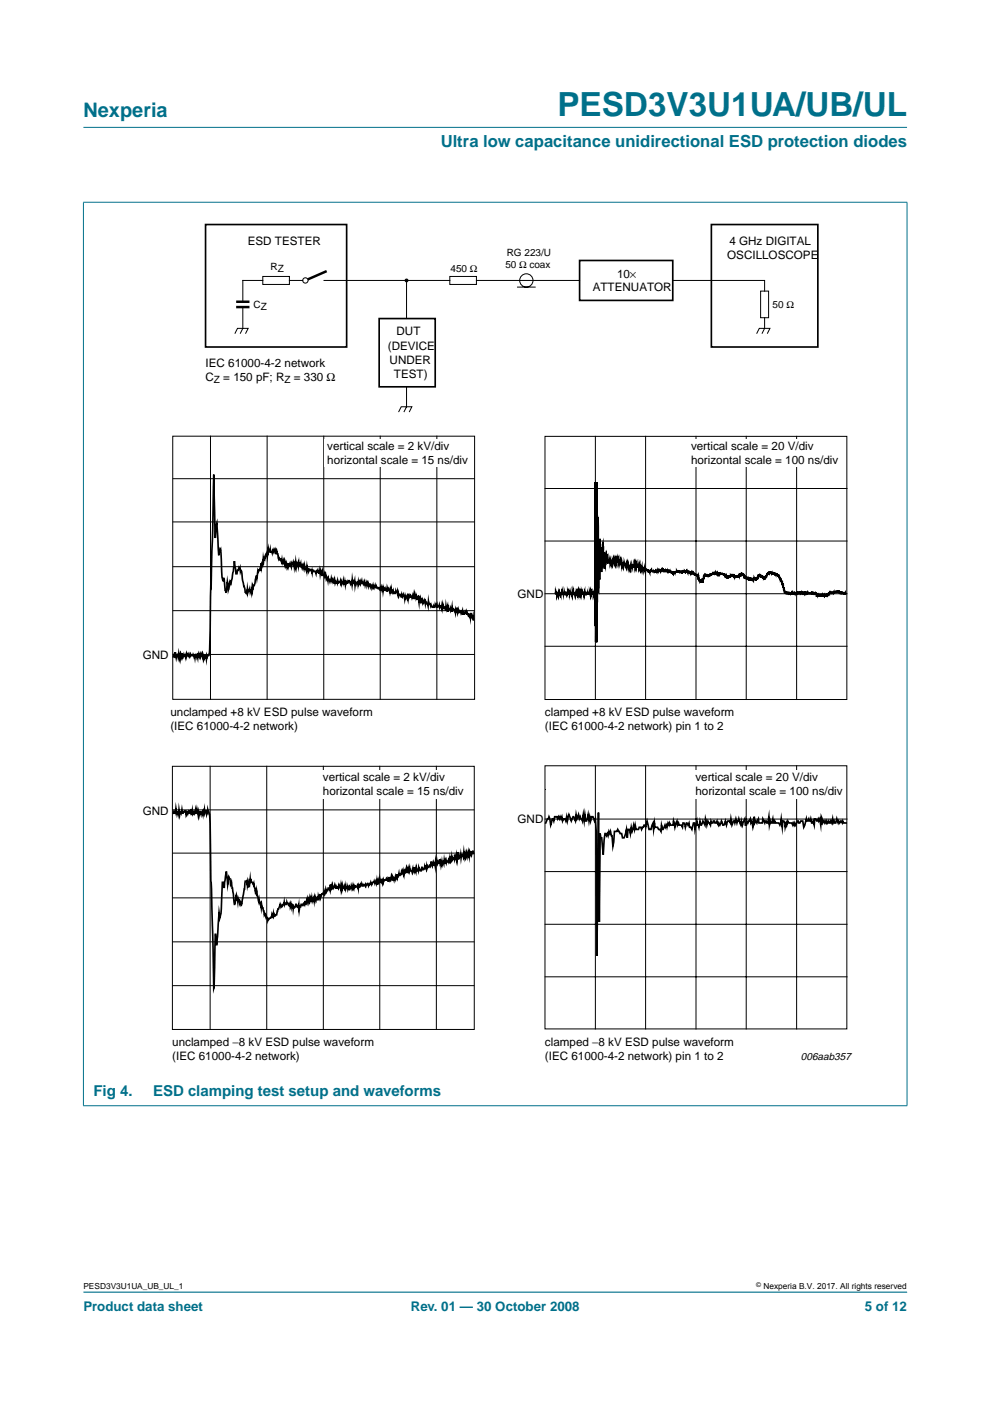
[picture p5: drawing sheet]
<svg xmlns="http://www.w3.org/2000/svg" width="210mm" height="297mm" viewBox="0 0 210 297" stroke-linecap="round" stroke-linejoin="round" font-family="sans-serif">
<path d="M192.3 273.9h-174.6" fill="none" stroke="#00708a" stroke-width=".21"/>
<g fill="#00708a" stroke="#00708a" stroke-width=".21">
<path d="M17.7 27h174.6z"/>
<path d="M17.7 42.9v191.5z"/>
<path d="M192.3 42.9v191.5z"/>
<path d="M17.6 42.9h174.8z"/>
<path d="M17.6 234.4h174.8z"/>
</g>
<g fill="none" stroke="#000" stroke-width=".21">
<path d="M51.5 59.5v4.5M49.8 70.7l.6-1.1h2.2l-.6 1.1M51.5 65.1v4.5l-.6 1.1M160.4 70.7l.6-1.1h2.2l-.5 1.1M162.1 67.4v2.2l-.5 1.1M36.6 92.5h64v55.8h-64zM44.6 92.5v55.8M56.6 92.5v55.8M68.6 92.5v55.8M80.6 92.5v55.8M84.5 87.4l.6-1.2h2.2l-.5 1.2M86.2 86.2l-.6 1.2"/>
<path d="M92.6 92.5v55.8M126.2 92.5v55.8M136.9 92.5v55.8M147.6 92.5v55.8M158.2 92.5v55.8M168.9 92.5v55.8M36.6 110.7h64.1M36.6 101.5h64.1M115.6 103.6h64M115.6 114.7h64M36.6 138.8h64.1M36.6 129.5h64.1"/>
<path d="M36.6 120.1h64.1M115.6 125.9h64M115.6 137h64M36.5 171.7h64.1M36.6 162.5h64v55.8h-64zM44.6 162.5v55.7M56.6 162.5v55.7M68.6 162.5v55.7M80.5 162.5v55.7M92.5 162.5v55.7M115.6 173.7h64M126.2 162.4v55.8"/>
<path d="M136.9 162.4v55.8M147.6 162.4v55.8M158.2 162.4v55.8M168.9 162.4v55.8M36.5 199.7h64.1M36.5 190.4h64.1M36.5 180.9h64.1M115.6 196h64M115.6 184.8h64M36.5 209h64.1M115.6 207.1h64"/>
</g>
<path d="M69.3 57.5l-4.6 2M50.1 64h2.8M50.1 65.1h2.8" fill="none" stroke="#000" stroke-width=".53"/>
<circle cx="64.7" cy="59.5" r=".56" fill="#fff" stroke="#000" stroke-width=".21"/>
<g fill="none" stroke="#000" stroke-width=".21">
<path d="M51.5 59.5h4.2M55.7 58.6h5.7v1.7h-5.7zM61.4 59.5h2.8M68.7 59.5h26.7M86.2 59.5v8M95.4 58.6h5.6v1.7h-5.6zM101 59.5h21.9M142.6 59.5h19.5v2.2M109.6 60.9h4M161.3 61.7h1.7v5.7h-1.7zM86.2 82v4.2M115.5 167.4h.1"/>
<circle cx="111.6" cy="59.5" r="1.41"/>
</g>
<circle cx="86.2" cy="59.5" r=".28" fill="#000" stroke="#000" stroke-width=".25"/>
<path d="M43.6 47.6h29.9v26h-29.9zM122.9 55.2h19.7v8.5h-19.7zM150.8 47.6h22.6v26h-22.6zM80.4 67.5h11.9v14.5h-11.9z" fill="none" stroke="#000" stroke-width=".35"/>
<path d="M67.8 163.3h31.3v6h-31.3z" fill="#fff"/>
<path d="M115.5 92.5h64.1v55.8h-64.1zM115.5 162.4h64v55.8h-64z" fill="none" stroke="#000" stroke-width=".21"/>
<g fill="#fff">
<path d="M68.7 93.1h31.4v5.8h-31.4z"/>
<path d="M145.8 93.1h32v5.8h-32z"/>
<path d="M147.2 163.3h31.4v6.1h-31.4z"/>
</g>
<path d="M100.4 131.4l-.1-.9-.2 .4-.1-.4-.1 .2-.1-.7-.1 .9v-.4l-.1 .2-.2-.5-.1 .3-.2-.5-.2 .2v-.5l-.1 .3-.2-.3-.1 .5-.2-.2-.2 .2v-.7l-.2 .5-.1-.3-.1 .3-.2-.5-.2 .2-.1-.5-.2 .8-.1-1-.2 .5-.1-.3v.8l-.2-.8h-.3l-.1-.2-.1 .7-.1-1-.2 .8-.1-.5-.1 .2h-.2l-.2-.9v1.4l-.1-1.2-.2 .7-.1-.7-.1 1-.1-.8-.2 .3-.2-.5-.1 .2v-.4l-.1 .7-.1-.5-.1 .5-.1-.5h-.2l-.1 .2-.1-.4-.3 .4-.1-.4-.1 .2-.1-.2-.2 .2v-.2l-.1 .4h-.2l-.1-.2v.2h-.3l-.2-.4-.1 .2-.2-.5h-.2l-.1-.5v1l-.1-.5h-.3l-.1-.5-.1 .5-.2-.7-.2 .5-.1-.3-.1 .3v-.5l-.1 .2-.1-.2-.1 .2-.1-.7-.1 .5-.2-.5-.1 1-.1-1.5-.1 .7h-.2l-.3-.7-.1 .5-.1-.5-.1 .7-.1-.7v.5l-.2-.5-.2 .5-.2-.5-.1 .2-.1-.2-.2 .5-.1-.3-.1 .5-.2-.7-.2 .5-.2-.5-.1 .7-.3-.9-.2 .4-.1-.4-.2 .4v-.4h-.4v.2l-.1-.5-.1 .5-.2-1v.3h-.2l-.1-.3-.1 .5-.1-.2-.3 .2v-.5l-.1 .3-.1-.3-.2 .3v-.5l-.1 .7-.1-.7-.1 .5-.1-.5v.2l-.2-.5-.2 .3-.1-.5-.1 .7-.3-.5-.1 .3-.1-.3-.1 .3-.1-.3-.1 .5-.1-.7-.1 .5-.2-.8-.1 1-.1-.7-.2 .2h-.2l-.4-.5-.1 .3-.2-.5-.2 .5v-.3l-.2 .3v-.5l-.2 .5-.1-.5-.2 .2-.1-.5h-.1l-.2 .5-.1-.7-.1 .2-.1-.2-.1 .5-.1-.5-.3 .5-.1-.7-.1 .2v-.2l-.2 .4-.2-.2-.1-.5-.3 .7v-.4l-.1 .2-.1-.2-.2 .4v-.4l-.1 .4-.1-.4-.3 .4-.1-.2-.1 .5-.1-1-.1 .5h-.1l-.1-.2-.1 .2-.1-.7-.1 .9v-.4l-.3 .4-.2-.7h-.2l-.1 .5-.2-.2-.3 .4v-.7l-.1 .7-.1-.4-.1 .4-.2-.7-.1 .5-.1-.2-.2 .4-.2-.7-.4 .5-.2-.5-.1 .5v-.2l-.1 .2-.3-.2v.2l-.1-.5-.2 .5v-.7l-.2 .5-.3-.8-.1 .5h-.2v.3l-.4-.8v.5l-.1-.5-.1 .3-.2-.5v.2l-.2-1-.1 .3-.1-.3v.5l-.1-.2h-.3v-.5l-.1 .7-.1-.7-.2 .2v-.4l-.1 .4-.1-.7-.1 .7v-.7l-.1 .5-.3-.5-.3 .7-.1-.4h-.4v-.3h-.2l-.1 .5-.1-.5v.3l-.1-.3h-.3l-.1-.2-.2 .5-.2-.8-.1 .5-.1-.7-.1 .7v-.2h-.2l-.1-.8-.1 .8-.2-.8-.1 .3v-.3l-.1 .5-.1-.2h-.2v-.8l-.1 .3-.2-.3-.1 .8-.2-1-.2 .7-.1-.2-.1 .5-.1-1-.1 .7v-.5l-.2 .8-.1-.8-.1 .3v-.5l-.2 .5-.2-.3v.8l-.1-.3h-.2v-.5l-.4 .8v-.8l-.2 1-.2-1-.1 .5-.2-.9-.1 .7-.2-1-.2 .5-.1-.5-.1 .5-.2-.7-.2 .2-.2-.5v.3l-.4-1.7-.1 .2-.1-.2-.1 .7-.1-1-.3 .5-.1-.5-.2 .7-.1-.2h-.2l-.1-.5-.1 .5-.3-.7-.2 1.4-.1-.5-.2 .8-.1-.3-.2 .8-.1-.3-.1 .8-.1-.5-.1 .9-.1 .5-.1-.2-.1 .5-.1-.8v1.5l-.2-.2-.3 .5-.1-.3-.2 1.7-.2-.5-.2 .8a1.7 1.7 0 0 1-.4 1.4v.3l-.1-.3-.1 .8v-.5l-.2 1v-.5l-.3 .5-.1-.8-.3 .8-.1-.8-.1 1-.1-.2-.1 .2-.2-.2-.6-2.5-.2-1.9-.1-.3-.1 .3-.1-.8-.1 .3-.2-.3-.1 .5h-.1l-.2 .7h-.2l-.3-2.6-.2 2.2-.5 2.4-.1-.2-.2 .4v-.2l-.3 1.5-.2-1.7-.2 1.9-.1 .3-.4-2.7-.1-.3-.1 .5-.2-.7-.3-5.9-.1 .3-.1-.3-.2 1.2-.4-6.8-.3 3.2-.4-13.5-.9 38.2-.2 .2h-.2l-.1 .3-.1-.3v.7l-.2-.7h-.2l-.2 1-.1-1-.1-.2v.5l-.2-.8-.2 .8-.1-.5-.2 .5-.1-.8-.3 1-.2-.7h-.2l-.2 .7v-.5l-.2 .3-.2-.5v.2h-.4l-.1-.2-.1 .2v-.2l-.2 .5-.2-.5-.1 .2-.2-.5-.1 1-.1-.5-.1 .3-.3-.5-.2 .5-.1-.3v.3l-.1-.8-.1 .8-.1-.5-.1 .7-.1-.7-.2 .7-.1-1-.1 .8-.2-.5-.2 .7-.1-.5-.1 .3-.1-1-.1 .7-.2-.2v.5M117.8 125.7l.1 .3v-.4v.2v-.2l.1 .2 .1-.1v.4v-.4l.1 .3 .1-.4v.4l.1-.4 .2 .5 .1-.4 .1 .3v-.4l.1 .4v-.3h.1v.3l.1-.3v.3v-.4l.2 .4v-.4l.1 .4v-.3l.1 .3 .1-.3v.3l.1-.4 .1 .4v-.4l.1 .5v-.5l.1 .4 .1-.4v.5l.1-.5 .1 .4 .1-.4 .1 .4v-.4l.2 .4 .1-.6v.6l.2-.4 .1 .4 .1-.4v.5l.2-.5v.4l.1-.4 .1 .4v-.6l.1 .6v-.4l.1 .4v-.4v.4v-.4l.1 .4v-.3l.1 .3 .1-.3v.3l.2-.3v.3v-.4l.1 .4 .1-.4v.4v-.4l.1 .4v-.3l.2 .3 .1-.4 .1 .4v-.3l.1 .3 .1-.3 .1 .3v-.3v.3v-.4l.1 .4v-.4l.1 .4 .1-.6v.6v-.4l.1 .4v-.3v.3v-.3l.2 .3v-.4v.4l.1-.3 .1 .3v-.3v.3l.1-.4v.5l.1-.4v.3l.1-.3v.3l.1-.4v.4l.1-.4v.4l.1-.3v.3v-.3l.1 .3 .1-.3 .1 .3v-.4l.1 .4v-.4l.1 .4 .1-.3v.3v-.3v.3l.2-.3v.3v-.4v.4v-.3l.1 .3 .1-.3 .1 .3v-.4l.1 .4 .1-.3v.3l.1-.4v.5v-.8v1.1v-1.4v1.9l.1-2.9v4.6v-26.4v30.6l.1-30.6v33.9v-33.9l.1 33.9v-33.9v33.9l.1-33.9v33.9l.1-33.9v33.9v-26.8v18.4l.1-18.1v16.1l.1-16 .1 15.1 .1-8.6v5v-6.9l.1 8.6 .1-8.7 .1 6.3 .2-4v4.8l.1-4.5 .1-.7 .1 .8 .1-1.8 .3 5.5v-1.4v.1v-.4l.1 1.1 .1-2 .1-.2 .1 .7 .1-.9 .1 1.7v-.4v.5v-.5l.1 .5v-.9l.1 .8 .2-.8 .1 .5v-.5v.8l.1-.5v.6v-.6l.2 1v-.9l.2 .4v-.5v.4l.2-.6v.7l.1-.7v.4v-.2v.2l.2-.2v.5l.1-.5 .1 .5v-.5l.1 .5v-.5l.1 .5v-.7v.6l.1-.4 .1 .4 .2-.3v.4v-.4v.3l.1-.3v.4l.1-.1v.2l.1-.4 .1 .6v-.3v.3l.1-.3 .1 .4v-.4l.1 .4 .1-.3v.6l.1-.4v.4v-.4l.1 .4 .1-.4v.4l.1-.4v.2v-.4l.1 .4v-.4v.3v-.3v.3l.2-.3 .1 .4v-.2v.4v-.4l.1 .4v-.3l.1 .4v-.4v.4l.1-.3 .1 .3v-.3v.4v-.4v.4l.1-.2v.2v-.2l.1 .2 .1-.1v.4l.1-.3v.6l.1-.7 .1 .4 .1-.5v.4v-.3l.1 .1v-.2l.1 .2 .1-.4v.4v-.5l.1 .5v-.2l.1 .2v-.2l.1 .1 .1-.3v.4l.1-.4 .1 .6v-.7v.5v-.4v.3v-.3l.1 .3 .1-.3v.3v-.5l.1 .5v-.4v.4l.1-.4v.4v-.1l.2 .1v-.1v.2v-.4l.1 .4 .1-.4 .1 .4v-.4l.1 .4v-.2v.1l.1-.1v.2l.1-.2v.4l.1-.4v.4v-.3v.3l.2-.2 .1 .4v-.2l.2 .2v-.4v.6l.1-.3 .2 .5v-.4l.1 .4v-.4v.3v-.3l.1 .3 .1-.1v.2v-.2l.1 .2 .1-.2v.4l.2-.3v.4l.1-.3 .1 .4v-.4v.3l.2-.3 .1 .3 .1-.5 .2 .5 .1-.4v.4v-.3v.3v-.3l.1 .2 .1-.2 .1 .3v-.4v.3v-.3v.3v-.2l.1 .2 .1-.2v.3l.1-.4v.4l.1-.3v.4l.1-.4 .1 .4v-.5v.4l.1-.4 .1 .3v-.4l.1 .4v-.4v.2l.2-.2v.2v-.2l.2 .2v-.2v.4v-.4l.1 .4 .1-.4 .1 .4 .1-.6v.3l.1-.3v.4v-.5v.5v-.2l.1 .2v-.4l.1 .6v-.3l.1 .3v-.4v.4v-.3v.1l.2-.1v.1v-.2v.2l.1-.1 .2 .3 .1-.4v.5v-.4v.3v-.2l.1 .2 .2-.2v.3l.1-.5v.6v-.4v.4l.1-.4 .1 .3v-.4v.3v-.3v.3l.1-.2 .1 .4v-.4l.1 .4v-.2v.2l.1-.2v.2v-.2v.2l.1-.1v.3l.1-.3 .1 .4v-.5v.4l.1-.3 .1 .3v-.4l.1 .4v-.4l.2 .1v.3v-.4v.2v-.2l.1 .2 .1-.2v.2v-.4l.1 .4v-.4l.1 .3v-.3l.1 .3 .1-.3v.4v-.4v.3v-.3v.3l.1-.3 .1 .3v-.3v.4l.1-.4v.4v-.2l.1 .2 .1-.4 .1 .4v-.2v.2l.2-.2v.4l.1-.6 .1 .4 .4-.4v.3v-.3l.1 .2v-.2v.2l.2-.2v.3l.1-.3 .1 .4 .1-.4 .1 .4 .1-.4v.4v-.2l.1 .2 .1-.2v.4l.1-.4v.5l.1-.4 .1 .4 .3-.3v.3l.2-.4v.4v-.3l.1 .4v-.4l.3 .7v-.4l.1 .4v-.3l.1 .3v-.3l.1 .3 .1-.3 .1 .6 .1-.5 .2 1.3v-.3l.1 .4v-.4v.4v-.1l.2 .1 .1-.1v.1v-.3v.3v-.3l.2 .3v-.3l.1 .6v-.4v.2v-.2l.1 .2v-.2v.2v-.2l.1 .1 .1-1.1 .1 .3v-.6l.1 .3v-.4l.1 .4v-.5v.4l.1-.3 .1 .4v-.4v.3v-.3l.1 .3v-.3v.3l.1-.2v.3v-.5l.2 .4v-.4v.4v-.4l.1 .4 .2-.3 .1 .4v-.4l.2 .3 .1-.4 .1 .2v-.3v.2l.1-.2 .1 .1v-.3l.1 .2 .1-.2v.4v-.4v.3v-.3l.1 .3 .1-.3v.3v-.4v.1l.1-.1v.4v-.4v.3l.1-.3v.4l.1-.3v.4v-.4v.3l.2-.3v.5l.1-.5 .1 .5v-.3l.1 .3 .1-.3v.3v-.2l.1 .1 .1-.1v.2l.1-.5 .1 .4v-.2v.2l.1-.2v.2l.1-.2v.2v-.2l.1 .2 .1-.2 .1 .2v-.2v.3l.1-.3v.2l.1 .1 .1-.2 .1 .4v-.3v.3l.2-.2v.3l.1-.3v.6l.1-.4v.5v-.5v.3l.1-.3v.4v-.4l.1 .4 .1-.3v.4v-.4v.3v-.3l.2 .3v-.4l.1 .4 .1-.4 .1 .3v-.5l.1 .3v-.5l.1 .4 .1-.4v.5l.2-.4 .1 .4v-.4v.4l.1-.3v.6v-.4v.3l.2-.3v.3v-.5v.3l.1-.3v.3v-.3v.3l.1-.3 .1 .3v-.3l.1 .6 .1-.4v.4l.1-.3v.3v-.4l.1 .3 .1-.5v.5v-.6l.1 .4v-.4v.4v-.4l.1-.1 .1 .2v-.3v.5v-.4l.1 .4 .1-.4 .2 .4v-.7v.7v-.4l.1 .4v-.4l.1 .4v-.4l.1 .4 .1-.4 .2 .9 .1-.2 .1 .2v-.4v.4l.1-.1v.2v-.3v.3v-.3l.2 .2v-.2v.3v-.2l.1 .2v-.3v.5l.1-.4v.4v-.3l.2 .4v-.3v.3l.1-.3v.3v-.4l.1 .4v-.6v.5l.3-.4 .1 .5 .1-.4v.6v-.5v.3l.1-.3 .1 .5v-.6l.1 .4 .1-.5 .2 .4 .1-.3v.4v-.4l.1 .4v-.4v.3l.1-.3 .1 .3v-.5l.2 .2v-.4v.3l.2-.7v.4l.1-.4 .1 .6v-.6v.4v-.3l.2 .3v-.4l.1 .7v-.4h.1v.4v-.6l.1 .6v-.4v.4l.1-.3v.4l.1-.2v.3v-.5l.1 .4 .1-.2v.3l.2-.3v.3v-.3v.1l.1-.3v.3v-.3l.1 .2v-.5l.2 .3 .1-.5v.2v-.3l.1 .2v-.4v.4l.2-.4v.4v-.4l.1 .3v-.4v.3v-.3v.3l.1-.4v.2l.1-.2 .1 .2v-.2l.1 .5 .1-.3v.3v-.4l.1 .4v-.4v.3l.1-.3v.5v-.4v.4v-.4h.1v.4v-.4v.4l.2-.4v.4l.1-.2v.2v-.2l.2 .2v-.4l.1 .5v-.3v.3v-.3v.2l.1-.2 .1 .3v-.3v.2v-.2v.2l.1 .1v-.2l.1 .4 .1-.2v.3l.1-.3v.5v-.2l.1 .3v-.3l.1 .4v-.2l.1 .6v-.4l.1 .4 .1-.3 .1 .7 .1-.2v.6l.2-.1v.5l.1-.2v.6l.1-.1 .2 1.2v-.3l.1 .4v-.4l.1 .4v-.4l.1 .4 .1-.4v.6v-.4v.2l.1-.2v.2v-.2l.1 .2 .1-.2v.4v-.4l.1 .2 .1-.1v.3l.2-.4v.4v-.4v.4l.1-.3 .1 .3v-.3v.3v-.4v.4l.2-.4 .1 .4v-.3l.1 .3 .1-.3 .1 .3 .1-.6 .1 .6v-.3v.3v-.3l.1 .3v-.3v.3l.2-.3v.3v-.4l.1 .4 .1-.4v.5l.1-.7v.4l.1-.2v.2l.2-.2v.2l.1-.2 .1 .2 .1-.2v.2l.1-.4v.4v-.2v.2l.1-.2v.2v-.2v.2l.1-.2 .1 .2v-.2l.1 .4v-.4l.1 .4 .1-.6v.6h.1l.1-.6v.6l.1-.4v.4l.2-.6 .1 .6v-.4v.4l.1-.4 .2 .4 .2-.4 .1 .4v-.3l.1 .3 .1-.4v.4l.1-.4v.2l.2-.2 .1 .4v-.6v.6v-.3l.1 .3 .1-.3v.3v-.4l.1 .5v-.4l.1 .3 .2-.3v.3v-.4l.1 .4 .1-.3v.4v-.4l.1 .4 .1-.4 .1 .8 .1-.4v.3l.1-.3 .1 .3v-.4l.1 .4v-.3v.3l.1-.3v.3l.2-.3v.4l.1-.5v.4l.2-.4v.4v-.4v.4l.1-.4v.2l.1-.2v.4l.2-.4v.5l.1-.4 .1 .3v-.4v.4l.1-.3 .1 .3v-.4v.4l.1-.3v.1v-.1v.1v-.1l.1 .1 .1-.1v.1v-.4l.1 .6 .1-.7v.3l.1-.3 .1 .3 .1-.3v.3v-.6l.1 .4v-.2v.2l.2-.2v.2v-.2l.2 .2v-.4l.1 .4v-.2v.2l.3-.4v.4v-.4v.4l.1-.4v.2v-.2v.2l.1-.2 .1 .2v-.3l.1 .4 .1-.4 .1 .4v-.4l.1 .3 .1-.4v.2l.2-.2 .1 .5 .2-.3v.4l.1-.2v.4v-.6v.6l.1-.4v.2v-.2l.1 .4v-.4l.1 .4 .1-.6v.6l.1-.4 .1 .4 .1-.3v.3v-.3v.3l.1-.2v.3v-.4l.1 .4 .1-.5v.5l.1-.3M36.8 172.4v-.2l.2 .2 .2-.5v.3l.1-.8 .3 1.3 .1-.5 .2 .5 .1-1 .1 1 .1-.5h.2v.2l.2-.7 .1 .7 .4-.5h.3l.1 .8v-.3l.1 .3 .1-.5 .2 .2v-.2l.2 .2 .1-.5h.1l.1 .3 .1-.5h.1l.1 1 .1-.8 .1 .5v-.2l.2 .2 .1-.2 .1 .2 .2-.7 .1 .7 .1-.7 .3 1 .1-.8 .1 1 .2-.7 .2 .5 .1-.5h.2l.1 .2v-.7l.1 .7 .3-.7v.7l.4-.5v.8l.2-1 .4 1 .9 36.9 .3-11.5 .4 2.2 .5-6.8 .1 1.2 .1-.3a10 10 0 0 0 .3-3.9l.1-3.4h.3l.1 1.2 .4-3.4 .4 2.7 .2-1.8 .2 .5 .2 1.3 .2-.5 .6 4.6 .4-1.9 .3 1.5 .1-.8 .1 .3h.1l.1 .7 .1-.2 .1 .4 .1-.2 .1 .2 .6-3.2 .2-1.7h.2l.1 .3 .1-.3 .1 1 .1-.5 .1 .7 .4-1.7v.8l.1-.8 .1 .8h.2l.2 .5 .1-.3 .3 1.7 .1-.2 .1 .5 .1-.5 .5 2.5v-.5l.4 1.2v-.3l.1 .8 .1-.5 .1 .5h.1l.3 .7v.7l.2-.2 .2 .7v-.2l.4 1 .3-.5h.3l.2-.3v-.5l.1 .3 .1-.3 .1 .3 .1-.5v.5l.1-.3 .1 .3 .5-.3 .2-1.2h.2l.3-1 .1 .5 .1-.2 .2 .2 .2-.5h.2l.1-.4v.4l.1-.2 .3 .2 .1-.4 .1 .2h.2l.1 .5 .3-.5v.7l.2-.5 .1 .5 .1-.5 .3 1v-.5l.2 .3 .4-.8 .2 .5 .2-.2 .1 .5 .1-.5v1l.4-1.3h.3l.1 .3 .2-.5 .2 .2v-.7l.1 .7h.2l.2-1.2 .1 .8 .1-.5 .1 .5 .3-.8v.5l.2-.7 .2 1v-.8l.1 .5 .2-.5 .1 .3v-.3l.1 .5 .1-.7 .1 .5 .1-.5 .1 .5 .1-.5h.2l.1 .5 .1-.8 .1 .3 .1-.3v.3l.2-.5 .1 .5 .2-.8h.2l.1-.2 .2 .2 .1-.5 .1 .5 .2-1 .1 .5 .1-.2h.2l.1-.5h.1l.3 .5v-1.2l.1 .7 .1-.3 .1 .3 .1-.5v.7l.1-.7 .2 .5 .3-.7 .1 .7 .2-.3 .1 .3 .1-.3 .2 .3 .1-.5 .1 .2v-.2l.3 .5 .1-.5v.7l.1-.5 .1 .5 .1-.7 .1 .5v-.3l.1 .3h.2l.1-.3v.8l.1-.8 .1 .5 .1-.2h.1l.1-.5 .2 .7 .1-.5 .1 .3 .1-.3 .1 .3 .1-.3 .1 .3 .1-.5 .2 .5 .1-.5 .1 .5 .1-.3v.3l.1-.5 .1 .2 .1-.2 .1 .2h.3l.1-.2v.2l.1-.2 .1 .5 .1-.7 .2 .4 .3-.7v.5h.3v-.2l.1 .2 .2-.2 .2 .2 .1-.2 .1 .2 .3-.5 .2 .5 .5-.7 .2 .5 .2-.5h.3v-.3l.2 .5 .2-.5 .1 .5 .1-.5 .1 .8v-.8l.1 .3 .1-.5 .2 .5 .1-.8 .1 .8h.2v-.8l.1 .8 .2 .2 .2-.7 .1 .2 .5-.5 .1 .3 .1-.3 .3 .5v-.7l.3 .5v-.3l.1 .3 .3-1 .2 1 .2-.3v.3l.1-.5 .2 .2 .1-.5v.3l.1-.3 .1 .3 .1-.7 .1 .7 .3-1 .1 .5h.1l.1-.2h.2v-.5l.1 .2 .2-.5 .1 .8 .1-.5 .1 .5 .1-.8 .1 .3 .2-.5 .1 .7v-1.2l.3 1.2 .2-1 .1 .5 .1-.5 .1 .5h.3l.1 .3 .1-.8 .1 .8 .2-.3v-.7l.1 .7 .1-.2 .1 .2 .1-.5v.5l.1-.5 .1 .5 .2-.2 .1 .2 .1-.7 .3 .7h.2l.1-.7 .3 .5h.1l.3-.8v.3l.2-.3 .1 .5 .1-.5v.5l.2-.5 .1 .3h.1l.2-.5 .2 .2 .1-.9 .1 .7 .2 .2v-.4l.2 .2 .1-.5v.3h.2l.1 .4 .1-.9v.5l.2-.8 .2 .8 .1-.5 .3 .2v-.7l.3 1.2 .2-.7 .1 .5 .1-.5 .2 .5 .1-.8 .1 .5 .1-.5 .1 .3 .1-.3 .1 .5 .4-.5v.3l.1-.5 .1 .2 .1-.5 .2 .8 .2-1 .1 .5v-.3l.1 .3 .1-.3h.2v.3l.1-1 .1 .7 .1-.2 .1 .2v-.4l.1 .7 .1-.5v.5l.2-1.5 .2 1.5 .1-.7 .2 .2 .1-.5 .1 .7 .1-.7h.2l.1 .5 .1-1 .3 1v-.5l.1 .5 .1-.5 .1 .3 .1-.8 .2 .8 .1-.8 .2 .8 .1-1 .2 .7 .1-.2 .1 .2 .2-.7 .2 .5M115.7 174.5l.7-1.3 .4 1.7 .3-1.3h.2l.1 .5 .2-.9h.5l.2 .4 .1-.4 .2 .4 .2-.4 .1 .4 .2-.4 .2 .9 .2-.5h.3l.2 .5 .1-.9 .2 .9 .3-1.4 .5 1.4 .4-.9h.1l.4 .9 .2-1.4 .1 .9 .4-.9 .1 .9 .2-.4 .5 .9 .2-1.4 .2 1.4 .1-1.4 .2 1.4h.2l.3-1.4 .2 1.4 .1-.9 .2 .9 .2-.9h.3l.3 .9 .2-.5 .2 2.7 .2 26.3 .3-30.3 .2 23.2 .2-18.8 .1 .9h.2l.3 3.6 .4-4.5h.1l.2 .5 .2-.5 .1 .5 .2-.9 .2 .4 .1-.4 .2 .9h.2l.1 2.2 .4-3.1h.5l.2-.4 .5 .8h.3l.2 .9h.3l.5-1.7 .2 1.7 .2-1.7h.3l.2 .8 .1-1.3 .2 .9 .4-1.4 .1 1 .2-1 .2 1h.5l.1-.5h.4l.1 .5 .5-1h.2l.2 .5 .3-1.3 .4 1.8h.4l.5-1.4 .1 1.4 .2-1.4 .1 .9h.5l.2 .5h.3l.2 .4 .2-1.4 .3 1 .4-1 .1 .5 .2-.5 .1 .5 .2-.9 .3 .4 .1-.4 .1 .4h.6l.1-.8 .3 1.3 .4-1.3 .1 .8 .3-.4 .1 .4h.5l.2 .5 .1-.9h.2l.3 .9 .2-.9 .4 .4 .2-.4 .1 .9h.3l.2 .5 .3-1.4h.2l.2 1.4 .4-1.8 .1 .8h.2l.1 .5 .2-1.3 .2 .8 .4-.8 .5 .8 .1-1.3 .3 1.3 .2-.8 .5 .8 .1-.8 .2 .4h.2l.2-.4h.2l.1 .4h.2l.2-.4 .3 .8 .1-.4 .2 .4 .4-.8 .3 .8h.2l.3-.8 .2 .8 .3-.8h.3l.3 .4 .1-.9 .2 1.3 .3-.8h.2l.1 .4 .2-.9 .2 .9 .4-.9 .5 1.3 .1-.8 .2 .8 .5-1.3 .1 1.3h.2l.2-.8 .2 .4 .5-.9 .1 .9 .2-.4 .2 1.3 .3-2.2 .1 1.3 .3-.4 .2 .4 .3-.9 .1 .9h.7l.1-.9 .4 .9 .2-.4h.2l.1 .4h.2l.2-1.3 .1 1.7 .2-.8 .1 .4h.2l.3-.9 .1 .9h.2l.1-.4 .2 .4h.6l.3 .4 .2-1.3 .3 1.8 .1-1.3h.2l.2 .4 .1 .9 .2-.9 .1 .4 .2-.8 .2 .4h.7l.2 .4 .1-.4 .2 .4 .1-.4 .2 .4 .3-.8h.2l.2 .4h.2l.2-.4h.4l.2 1.3 .6-1.8v.5h.3l.2-.5 .1 .5h.2l.1-.5 .2 .9h.2l.1-.4 .2 .8 .1-1.3h.3l.2 .5 .3-.5 .1 .5 .2-.5 .2 1.3 .1-1.7 .3 1.3 .2-.4 .3 .4 .1-.4 .2 .4 .1-.4 .2 .4 .2-.4 .1 .4h.2l.1-.4 .3 .4 .1-.9 .1 .9 .3-.4 .1 .4h.2l.2-.9 .3 .9 .1-.4 .2 .4 .2-.4 .4 .4 .1-.4 .2 .4h.5" fill="none" stroke="#000" stroke-width=".35"/>
<text font-size="7.1" fill="#00708a" x="118.2" y="24.7">PESD3V3U1UA/UB/UL</text>
<text font-size="4.2" fill="#00708a" x="17.7" y="24.9">Nexperia</text>
<text font-size="3.5" fill="#00708a" x="93.4" y="31.1">Ultra low capacitance unidirectional ESD protection diodes</text>
<g font-size="3.2" fill="#00708a">
<text x="19.8" y="232.3">Fig 4.</text>
<text x="32.5" y="232.3">ESD clamping test setup and waveforms</text>
</g>
<g font-size="2.8" fill="#00708a">
<text x="17.7" y="278">Product data sheet</text>
<text x="87.1" y="278">Rev. 01 — 30 October 2008</text>
<text x="183.4" y="278">5 of 12</text>
</g>
<g font-size="2.5">
<text x="52.5" y="51.8">ESD TESTER</text>
<text x="154.7" y="51.8">4 GHz DIGITAL</text>
<text x="130.8" y="58.9">10×</text>
<text x="154.2" y="54.8">OSCILLOSCOPE</text>
<text x="125.7" y="61.7">ATTENUATOR</text>
<text x="84.1" y="71.1">DUT</text>
<text x="43.6" y="77.8">IEC 61000-4-2 network</text>
<text x="82.2" y="74.1">(DEVICE</text>
<text x="82.6" y="77.1">UNDER</text>
<text x="43.6" y="80.8">C</text>
<text x="47.3" y="80.8">= 150 pF; R</text>
<text x="62.3" y="80.8">= 330 Ω</text>
<text x="83.5" y="80.1">TEST)</text>
<text x="69.4" y="95.5">vertical scale = 2 kV/div</text>
<text x="146.5" y="95.5">vertical scale = 20 V/div</text>
<text x="69.4" y="98.5">horizontal scale = 15 ns/div</text>
<text x="146.5" y="98.5">horizontal scale = 100 ns/div</text>
<text x="109.7" y="126.8">GND</text>
<text x="30.3" y="139.8">GND</text>
<text x="36.1" y="151.8">unclamped +8 kV ESD pulse waveform</text>
<text x="36.1" y="154.8">(IEC 61000-4-2 network)</text>
<text x="115.5" y="151.8">clamped +8 kV ESD pulse waveform</text>
<text x="115.5" y="154.8">(IEC 61000-4-2 network) pin 1 to 2</text>
<text x="68.5" y="165.6">vertical scale = 2 kV/div</text>
<text x="147.4" y="165.6">vertical scale = 20 V/div</text>
<text x="30.3" y="172.8">GND</text>
<text x="68.5" y="168.6">horizontal scale = 15 ns/div</text>
<text x="147.4" y="168.6">horizontal scale = 100 ns/div</text>
<text x="109.7" y="174.4">GND</text>
<text x="36.5" y="221.7">unclamped −8 kV ESD pulse waveform</text>
<text x="115.5" y="221.7">clamped −8 kV ESD pulse waveform</text>
<text x="36.5" y="224.7">(IEC 61000-4-2 network)</text>
<text x="115.5" y="224.7">(IEC 61000-4-2 network) pin 1 to 2</text>
</g>
<text font-size="2.2" x="169.8" y="224.7">006aab357</text>
<g font-size="2.1">
<text x="57.4" y="57.2">RZ</text>
<text x="95.5" y="57.8">450 Ω</text>
<text x="107.2" y="56.9">50 Ω coax</text>
<text x="107.4" y="54.4">RG 223/U</text>
<text x="53.7" y="65.4">CZ</text>
<text x="163.8" y="65.4">50 Ω</text>
<text x="45.4" y="81.3">Z</text>
<text x="60.3" y="81.3">Z</text>
</g>
<g font-size="1.8">
<text x="17.7" y="273.4">PESD3V3U1UA_UB_UL_1</text>
<text x="161.9" y="273.4">Nexperia B.V. 2017. All rights reserved</text>
</g>
<text font-size="1.4" x="160.4" y="272.9">©</text>
</svg>
